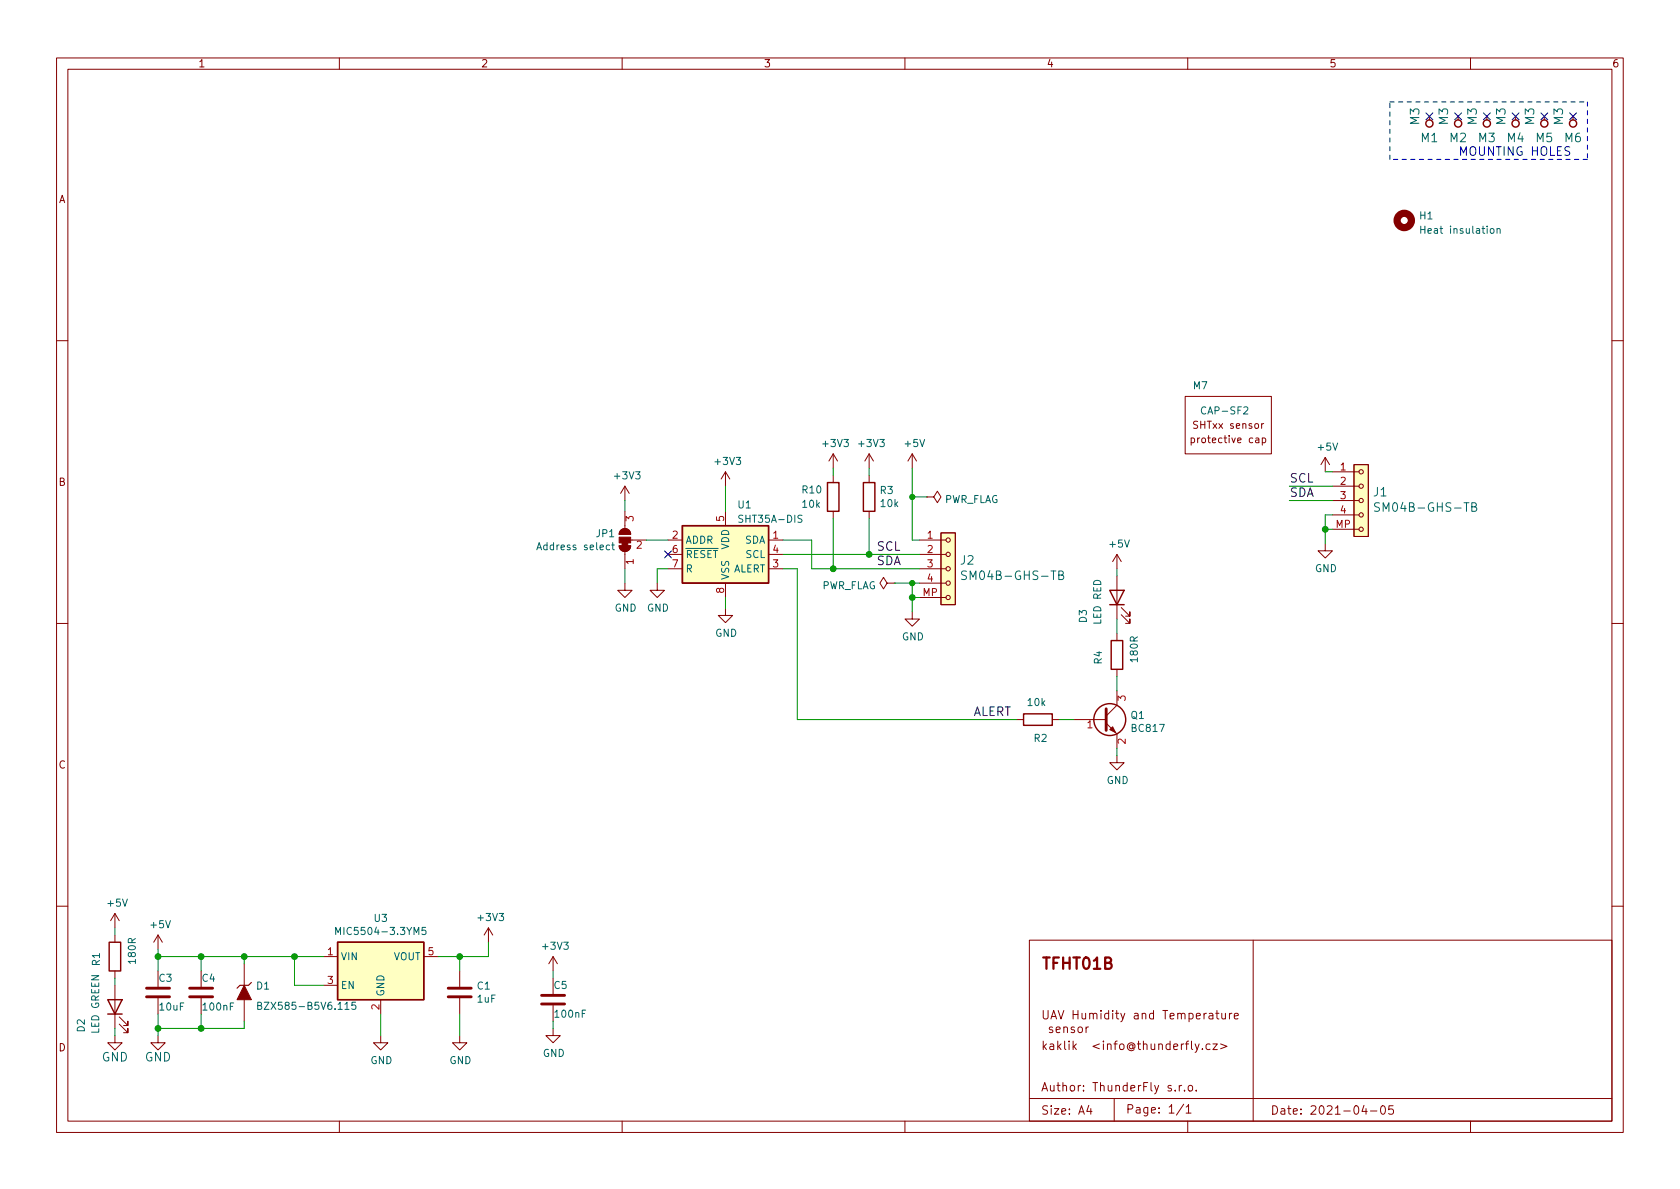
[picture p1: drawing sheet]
<svg xmlns="http://www.w3.org/2000/svg" width="297mm" height="210mm" viewBox="0 0 297 210" stroke-linecap="round" stroke-linejoin="round" font-family="sans-serif">
<g fill="none" stroke="#840000" stroke-width=".18">
<path d="M10 10.2h277v190.1h-277zM12 12.2h273v186.1h-273zM60 10.2v2M110 10.2v2M160 10.2v2M210 10.2v2M260 10.2v2M252.7 20.6v.6M257.8 20.6v.6M262.9 20.6v.6M268 20.6v.6M273 20.6v.6"/>
<path d="M278.1 20.6v.6M10 60.2h2M209.5 70.1h15.3v10.2h-15.3zM210.6 77.5l.4-.1 .2 .3-.1 .5h-.5M210.6 77.4v1.3M223.1 74.9v.9M223.2 77.5l.4-.1 .2 .3-.1 .5h-.5M223.2 77.4v1.3M223.4 74.9l-.3 .2M285 60.2h2M109.5 96.5a1.02 1.02 0 0 0 1 1 1.02 1.02 0 0 0 1-1M109.5 94.5a1.02 1.02 0 0 1 1-1 1.02 1.02 0 0 1 1 1"/>
<path d="M109.5 96.5h2M109.5 94.5h2M110.5 86l-.8 1.2M110.5 86v2.5M110.5 90.4v3.1M110.5 97.5v3.1M110.5 86l.8 1.2M111.5 95.5h2.8M118.1 95.5h2.5M118.1 98h2.5M128.3 83.4v2.6M128.3 90.4v2.6"/>
<path d="M128.3 83.4l-.8 1.3M128.3 83.4l.7 1.3M135.9 95.5h2.5M135.9 98h2.5M147.3 80.3l-.7 1.2M147.3 80.3v2.5M147.3 84.1v1.2M147.3 90.4v1.3M147.3 80.3l.8 1.2M153.7 80.3v2.5M153.7 84.1v1.2M153.7 90.4v1.3"/>
<path d="M153.7 80.3l-.8 1.2M153.7 80.3l.7 1.2M161.3 80.3l-.8 1.2M161.3 80.3v2.5M161.3 80.3l.8 1.2M162.6 95.5h4.7M162.6 98h4.7M163.8 87.9h1.3l.6-1 .7 1-.7 1-.6-1M163.8 87.9h.1M166.4 94.2h2.5v12.7h-2.5zM197.5 98v2.6M197.5 98l-.8 1.3"/>
<path d="M197.5 98l.7 1.3M234.3 96.1v1.3h1.3l-1.3 1.3-1.3-1.3h1.3M234.3 80.9l-.7 1.3M234.3 80.9v2.5M234.3 80.9l.8 1.3M235.6 93.6h4.7M235.6 91.1h4.7M235.6 88.5h4.7M235.6 86h4.7M235.6 83.4h4.7M239.4 82.2h2.5v12.7h-2.5zM10 110.2h2"/>
<path d="M110.5 103.1v1.3h1.3l-1.3 1.3-1.3-1.3h1.3M116.2 103.1v1.3h1.3l-1.3 1.3-1.3-1.3h1.3M118.1 100.6h2.5M128.3 107.6v1.2h1.2l-1.2 1.3-1.3-1.3h1.3M128.3 103.1v2.6M135.9 100.6h2.5M156.8 103.1l-.6-1-.6 1 .6 1 .6-1h1.3M158.1 103.1h.1M161.3 108.2v1.3h1.3l-1.3 1.2-1.3-1.2h1.3M162.6 100.6h4.7M162.6 105.7h4.7M162.6 103.1h4.7"/>
<path d="M197.5 101.8v7.7M197.5 112v1.3M197.5 118.4v1.2M198.2 108.7l1.6 1.5v-.7v.7h-.8M198.2 107.4l1.6 1.6v-.8v.8h-.8M285 110.2h2M179.7 127.2h1.3M186.1 127.2h1.2M189.9 127.2h5.7M195.6 127.9l1.9 1.9v2.5M197.5 133.6v1.3h1.3l-1.3 1.2-1.3-1.2h1.3M197.5 122.2v2.5l-1.9 1.9"/>
<path d="M10 160.2h2M20.3 161.5l-.7 1.3M20.3 161.5v2.6M20.3 165.3v1.3M20.3 171.7v1.3M20.3 174.2v7.7M20.3 161.5l.8 1.3M21.1 179.8l1.5 1.6v-.8v.8h-.8M27.9 165.3v2.6M27.9 171.7v2.8M27.9 176.5v2.8M27.9 165.3l-.7 1.3"/>
<path d="M27.9 165.3l.8 1.3M35.6 171.7v2.8M35.6 176.5v2.8M43.2 170.4v3.8M43.2 176.8v3.8M57.1 169.2h2.6M57.1 174.2h2.6M67.3 176.8v2.5M74.9 169.2h2.6M81.3 171.7v2.8M81.3 176.5v2.8M86.4 164.1l-.8 1.2"/>
<path d="M86.4 164.1v2.5M86.4 164.1l.7 1.2M97.8 169.2v2.5M97.8 173v2.8M97.8 177.8v2.8M97.8 169.2l-.8 1.2M97.8 169.2l.8 1.2M182 166.3h103v32h-103zM184.5 178.7v1.2l.2 .3 .5-.1 .1-.2v-1.2M186 179.8h.7M187.1 178.7l.5 1.5 .5-1.5M189.7 178.7v1.5"/>
<path d="M189.7 179.4h.9M190.6 178.7v1.5M191.3 179.2l.1 .9 .3 .1 .3-.2M192 179.2v1M192.7 179.3l.2-.1 .3 .1 .1 .9M192.7 179.2v1M193.3 179.4l.2-.2 .4 .1 .1 .9M194.7 178.7v.1M194.7 179.2v1M196 179.3l-.4-.1-.3 .3v.4l.2 .2h.5M196 178.7v1.5M196.7 178.7v.1"/>
<path d="M196.7 179.2v1M197.2 179.2h.6M197.5 178.7v1.3l.3 .2M198.2 179.2l.3 1M198.9 179.2l-.5 1.3-.2 .2M200.6 179.3h.6v.9M201.2 179.5l-.5 .1a.29 .29 0 0 0-.2 .3 .29 .29 0 0 0 .2 .3l.5-.1M202 179.3l.2-.1 .3 .1 .1 .9M202 179.2v1M204 179.3l-.5-.1-.3 .3v.4l.2 .2h.6M204 178.7v1.5M205.6 178.7h.9"/>
<path d="M206 178.7v1.5M206.9 179.7l.7-.2-.1-.2-.4-.1-.2 .2 .1 .7h.5M208.2 179.3l.3-.1 .3 .1 .1 .9M208.2 179.2v1M208.9 179.4l.2-.2 .4 .1v.9M210.2 179.3l.5-.1 .3 .3v.4l-.2 .2h-.6M210.2 179.2v1.5M211.5 179.7l.7-.2v-.2l-.5-.1-.2 .2 .1 .7h.6M212.9 179.2v1M213.3 179.2l-.3 .1-.1 .2M213.8 179.3h.6l.1 .9M214.5 179.5l-.5 .1a.29 .29 0 0 0-.3 .3 .29 .29 0 0 0 .3 .3l.5-.1"/>
<path d="M215 179.2h.5M215.2 178.7v1.3l.3 .2M216 179.2l.1 .9 .4 .1 .2-.2M216.7 179.2v1M217.4 179.2v1M217.8 179.2l-.3 .1-.1 .2M218.2 179.7l.8-.2-.1-.2-.4-.1-.3 .2 .1 .7h.6M221.6 166.3v32M285 160.2h2M20.3 183.1v1.3h1.3l-1.3 1.3-1.3-1.3h1.3M21.1 181.1l1.5 1.5v-.7v.7h-.8M27.9 183.1v1.3h1.3l-1.3 1.3-1.2-1.3h1.2"/>
<path d="M60 198.3v2M67.3 183.1v1.3h1.3l-1.3 1.3-1.3-1.3h1.3M81.3 183.1v1.3h1.2l-1.2 1.3-1.3-1.3h1.3M97.8 181.9v1.2h1.3l-1.3 1.3-1.3-1.3h1.3M110 198.3v2M160 198.3v2M182 194.3h103M185.8 180.2l.5-1.5 .5 1.5M186.1 181.7l-.4-.1-.2 .2 .1 .2 .5 .2v.3h-.6M186.7 182.1l.8-.1-.1-.3-.4-.1-.3 .2 .1 .7h.6M188.1 181.7l.2-.1 .4 .1v.9M188.1 181.6v1"/>
<path d="M190 181.7l-.4-.1-.2 .2 .1 .2 .5 .2v.3h-.6M190.7 181.7l.4-.1 .3 .3v.4l-.3 .3-.4-.1-.1-.2v-.4zM192 181.6v1M192.5 181.6l-.3 .1-.2 .2M192.5 195.5l-.4 1h1M192.9 196v1M197 194.3v4M207.8 192.8v.1M208.5 191.9v1M208.9 191.9l-.3 .1-.1 .2M209.3 195.3l-1.3 1.9M209.4 192.8v.1"/>
<path d="M209.7 195.8l.4-.5v1.5M209.7 196.8h.9M210 198.3v2M210.2 192l.4-.1 .3 .3v.4l-.3 .3h-.4l-.1-.3v-.4zM210.7 184.1v1.3l.2 .2M211.3 184.6l.4 1M211.5 192.8v.1M212 184.6l-.5 1.4-.2 .1M212.6 185.5v.1M214 184.7l-.5-.1-.3 .3v.4l.2 .2h.6M214.5 184.6h.7l-.7 1h.7M215.8 184.6l1.2 .4-1.2 .5"/>
<path d="M241.2 195.5l-.4 1h.9M241.5 196v1M242.3 196.5h1.2M244.3 195.6l.2-.1a.81 .81 0 0 1 .5 .7 .81 .81 0 0 1-.3 .8h-.1a.81 .81 0 0 1-.6-.6 .81 .81 0 0 1 .3-.8zM246.3 195.5h-.7l-.1 .7 .2-.1 .5 .1 .2 .2-.1 .5-.2 .1-.6-.1M260 198.3v2"/>
<circle cx="167.6" cy="98" r=".38"/>
<circle cx="167.6" cy="95.5" r=".38"/>
<circle cx="240.7" cy="83.4" r=".38"/>
<circle cx="240.7" cy="91.1" r=".38"/>
<circle cx="240.7" cy="93.6" r=".38"/>
<circle cx="240.7" cy="88.5" r=".38"/>
<circle cx="240.7" cy="86" r=".38"/>
<circle cx="167.6" cy="105.7" r=".38"/>
<circle cx="167.6" cy="103.1" r=".38"/>
<circle cx="167.6" cy="100.6" r=".38"/>
</g>
<g fill="#ffffc2" stroke="#ffffc2" stroke-width=".18">
<path d="M120.6 93h15.3v10.1h-15.3z"/>
<path d="M239.4 82.2h2.5v12.7h-2.5z"/>
<path d="M166.4 94.2h2.5v12.7h-2.5z"/>
<path d="M59.7 166.6h15.2v10.2h-15.2z"/>
</g>
<g fill="none" stroke="#840000" stroke-width=".25">
<path d="M120.6 93h15.3v10.1h-15.3zM146.3 85.3h2v5.1h-2zM152.7 85.3h2v5.1h-2zM196.2 104.4h2.6l-1.3 2.5zM196.2 106.9h2.6M196.5 113.3h2v5.1h-2zM181 126.2h5.1v2.1h-5.1zM19 176.8h2.6l-1.3 2.5zM19 179.3h2.6M19.3 166.6h2v5.1h-2zM59.7 166.6h15.2v10.2h-15.2z"/>
<circle cx="252.7" cy="21.8" r=".63"/>
<circle cx="257.8" cy="21.8" r=".63"/>
<circle cx="262.9" cy="21.8" r=".63"/>
<circle cx="268" cy="21.8" r=".63"/>
<circle cx="273" cy="21.8" r=".63"/>
<circle cx="278.1" cy="21.8" r=".63"/>
<circle cx="196.2" cy="127.2" r="2.82"/>
</g>
<path d="M195.6 125.3v3.9M25.9 176.3h4.1M25.9 174.7h4.1M33.5 176.3h4.1M33.5 174.7h4.1M79.2 176.3h4.1M79.2 174.7h4.1M95.8 177.5h4M95.8 176h4" fill="none" stroke="#840000" stroke-width=".51"/>
<g fill="#840000" stroke="#840000" stroke-width=".18">
<path d="M196.7 128.5l.5 1-1-.5z"/>
<path d="M110 96h1v.5h-1z"/>
<path d="M109.5 96.5h2a1.02 1.02 0 0 1-1 1 1.02 1.02 0 0 1-1-1z"/>
<path d="M109.5 95h2v1h-2z"/>
<path d="M109.8 93.8a1.02 1.02 0 0 1 1.1-.3 1.02 1.02 0 0 1 .6 1h-2z"/>
<path d="M43.2 174.2l1.2 2.6h-2.5z"/>
</g>
<g fill="none" stroke="#006464" stroke-width=".18">
<path d="M251.2 40v1.3M251.2 40.6h.7M263.5 40.5l.2-.1 .4 .1v.5l-.1 .2-.3 .1-.2-.2zM264.7 40.5l.2-.1 .3 .1v.8M264.7 40.4v.9M107.8 96.4h-.4l-.2 .2 .1 .6h.5M108.2 96.4h.4M108.3 96v1l.3 .2M243.9 89l-.6-.1-.3 .3 .2 .4 .6 .2v.5l-.2 .1-.6-.1M260.2 89.6h.5l.3-.1v-.3l-.1-.2-.7-.1v1.5h.6l.3-.3a.4 .4 0 0 0-.4-.5M170.9 101h-.6l-.3 .3 .2 .3 .6 .3v.4l-.2 .2-.6-.1M187.2 101.7l.7-.1 .1-.2-.1-.4h-.7v1.5h.6l.3-.3a.4 .4 0 0 0-.4-.5"/>
<path d="M45.6 177.8h.5l.1-.2v-.3l-.6-.1v1.3h.5l.1-.1 .1-.3-.3-.3M59.4 165.3v-1.3l.4 .9 .4-.9v1.3M62.9 177.2h-.6l-.1 .6 .2-.1 .4 .1 .1 .2v.4l-.2 .1-.5-.1M75.3 164h-.6l-.1 .6 .2-.1h.4l.1 .2v.4l-.2 .2-.5-.2"/>
</g>
<path d="M44.4 173.7l-.5 .5h-1.5l-.5 .5" fill="none" stroke="#840000" stroke-width=".2"/>
<circle cx="248.3" cy="39" r="1.27" fill="none" stroke="#840000" stroke-width="1.3"/>
<path d="M245.7 18h35M280.7 18v10.2M245.7 28.2v-10.2M280.7 28.2h-35" fill="none" stroke="#0000c2" stroke-width=".18" stroke-dasharray=".8 .8"/>
<g fill="none" stroke="#009600" stroke-width=".18">
<path d="M110.5 88.5v1.9M114.3 95.5h3.8M128.3 86v4.4M138.4 95.5h5.1v5.1h19.1M138.4 98h24.2M147.3 82.8v1.3M147.3 91.7v8.9M153.7 82.8v1.3M153.7 91.7v6.3M161.3 87.9h2.5M161.3 82.8v12.7h1.3M228 88.5h7.6"/>
<path d="M228 86h7.6M234.3 83.4h1.3M234.3 93.6h1.3M235.6 91.1h-1.3v5M110.5 100.6v2.5M118.1 100.6h-1.9v2.5M128.3 105.7v1.9M138.4 100.6h2.6v26.6h38.7M158.1 103.1h4.5M161.3 103.1v5.1M161.3 105.7h1.3M197.5 100.6v1.2"/>
<path d="M197.5 109.5v2.5M197.5 119.6v2.6M187.3 127.2h2.6M197.5 132.3v1.3M20.3 164.1v1.2M20.3 173v1.2M27.9 167.9v3.8M27.9 179.3v3.8M27.9 169.2h29.2M35.6 169.2v2.5M35.6 179.3v2.6M43.2 169.2v1.2"/>
<path d="M52.1 169.2v5h5M67.3 179.3v3.8M81.3 169.2v2.5M81.3 179.3v3.8M86.4 166.6v2.6h-8.9M97.8 171.7v1.3M20.3 181.9v1.2M43.2 180.6v1.3h-15.3M97.8 180.6v1.3"/>
</g>
<g fill="none" stroke="#000084" stroke-width=".18">
<path d="M252.1 20l1.2 1.2M253.3 20l-1.2 1.2M257.2 20l1.2 1.2M258.4 20l-1.2 1.2M262.3 20l1.2 1.2M263.5 20l-1.2 1.2M267.4 20l1.2 1.2M268.6 20l-1.2 1.2M272.4 20l1.3 1.2M273.7 20l-1.3 1.2M277.5 20l1.2 1.2M278.7 20l-1.2 1.2"/>
<path d="M117.5 97.4l1.2 1.2M118.7 97.4l-1.2 1.2"/>
</g>
<g fill="#009600" stroke="#009600" stroke-width=".18">
<circle cx="234.3" cy="93.6" r=".51"/>
<circle cx="153.7" cy="98" r=".51"/>
<circle cx="147.3" cy="100.6" r=".51"/>
<circle cx="81.3" cy="169.2" r=".51"/>
<circle cx="161.3" cy="103.1" r=".46"/>
<circle cx="161.3" cy="87.9" r=".46"/>
<circle cx="161.3" cy="105.7" r=".51"/>
<circle cx="27.9" cy="169.2" r=".51"/>
<circle cx="52.1" cy="169.2" r=".51"/>
<circle cx="27.9" cy="181.9" r=".51"/>
<circle cx="35.6" cy="181.9" r=".51"/>
<circle cx="43.2" cy="169.2" r=".51"/>
<circle cx="35.6" cy="169.2" r=".51"/>
</g>
<text font-size="2.8" fill="#840000" x="184" y="171.4">TFHT01B</text>
<g font-size="2.1" fill="#006464">
<text x="251" y="22" transform="rotate(-90 251 22)">M3</text>
<text x="256" y="22" transform="rotate(-90 256 22)">M3</text>
<text x="261.1" y="22" transform="rotate(-90 261.1 22)">M3</text>
<text x="266.2" y="22" transform="rotate(-90 266.2 22)">M3</text>
<text x="271.3" y="22" transform="rotate(-90 271.3 22)">M3</text>
<text x="276.4" y="22" transform="rotate(-90 276.4 22)">M3</text>
<text x="251.3" y="25.1">M1</text>
<text x="256.3" y="25.1">M2</text>
<text x="261.4" y="25.1">M3</text>
<text x="266.5" y="25.1">M4</text>
<text x="271.6" y="25.1">M5</text>
<text x="276.7" y="25.1">M6</text>
<text x="242.9" y="87.8">J1</text>
<text x="244.1" y="90.5">SM04B-GHS-TB</text>
<text x="169.8" y="99.8">J2</text>
<text x="171.1" y="102.6">SM04B-GHS-TB</text>
<text x="18" y="187.7">GND</text>
<text x="25.6" y="187.7">GND</text>
</g>
<text font-size="2.1" fill="#0000c2" x="257.8" y="27.5">MOUNTING HOLES</text>
<g font-size="2.1" fill="#0f0f0f">
<text x="228" y="85.3">SCL</text>
<text x="228" y="87.9">SDA</text>
<text x="154.9" y="99.9">SDA</text>
<text x="154.9" y="97.4">SCL</text>
<text x="172.1" y="126.6">ALERT</text>
</g>
<g font-size="2.1" fill="#840000">
<text x="184" y="185.7">kaklik &lt;info@thunderfly.cz&gt;</text>
<text x="184" y="193">Author: ThunderFly s.r.o.</text>
<text x="184" y="197.1">Size: A4</text>
<text x="199" y="196.9">Page: 1/1</text>
<text x="224.6" y="197.1">Date: 2021-04-05</text>
</g>
<g font-size="1.8" fill="#840000">
<text x="35" y="11.9">1</text>
<text x="85" y="11.9">2</text>
<text x="135" y="11.9">3</text>
<text x="185" y="11.9">4</text>
<text x="235" y="11.9">5</text>
<text x="285" y="11.9">6</text>
<text x="10.3" y="35.9">A</text>
<text x="211.3" y="75.8">SHTxx sensor</text>
<text x="211.2" y="78.4">protective cap</text>
<text x="10.3" y="85.9">B</text>
<text x="10.3" y="135.9">C</text>
<text x="10.3" y="185.9">D</text>
</g>
<g font-size="1.8" fill="#006464">
<text x="251" y="38.8">H1</text>
<text x="251.9" y="41.3">Heat insulation</text>
<text x="211" y="68.8">M7</text>
<text x="212.7" y="73.3">CAP-SF2</text>
<text x="126.6" y="82.2">+3V3</text>
<text x="145.6" y="79">+3V3</text>
<text x="152" y="79">+3V3</text>
<text x="160.1" y="79">+5V</text>
<text x="233.1" y="79.7">+5V</text>
<text x="108.8" y="84.8">+3V3</text>
<text x="130.5" y="89.9">U1</text>
<text x="141.9" y="87.2">R10</text>
<text x="141.9" y="89.8">10k</text>
<text x="155.6" y="87.3">R3</text>
<text x="155.8" y="89.7">10k</text>
<text x="166.8" y="88.9">PWR_FLAG</text>
<text x="105.5" y="95">JP1</text>
<text x="131" y="92.4">SHT35A-DIS</text>
<text x="95.5" y="97.3">Address select</text>
<text x="121.2" y="96.1">ADDR</text>
<text x="121.2" y="98.7">~{RESET}</text>
<text x="121.2" y="101.2">R</text>
<text x="128.9" y="97.2" transform="rotate(-90 128.9 97.2)">VDD</text>
<text x="129.5" y="101.2">ALERT</text>
<text x="131.6" y="96.1">SDA</text>
<text x="131.8" y="98.7">SCL</text>
<text x="196.3" y="96.8">+5V</text>
<text x="232.5" y="101.2">GND</text>
<text x="128.9" y="102.6" transform="rotate(-90 128.9 102.6)">VSS</text>
<text x="145.2" y="104.2">PWR_FLAG</text>
<text x="108.7" y="108.1">GND</text>
<text x="114.4" y="108.1">GND</text>
<text x="126.4" y="112.6">GND</text>
<text x="159.5" y="113.2">GND</text>
<text x="192.2" y="110.1" transform="rotate(-90 192.2 110.1)">D3</text>
<text x="194.7" y="110.3" transform="rotate(-90 194.7 110.3)">LED RED</text>
<text x="194.8" y="117.4" transform="rotate(-90 194.8 117.4)">R4</text>
<text x="201.2" y="116.9" transform="rotate(-90 201.2 116.9)">180R</text>
<text x="181.8" y="124.8">10k</text>
<text x="182.8" y="131.2">R2</text>
<text x="200" y="127.1">Q1</text>
<text x="200.2" y="129.4">BC817</text>
<text x="195.6" y="138.6">GND</text>
<text x="19.1" y="160.3">+5V</text>
<text x="26.7" y="164.1">+5V</text>
<text x="60.4" y="165.3">MIC5504-3.3YM5</text>
<text x="66.2" y="163">U3</text>
<text x="84.7" y="162.9">+3V3</text>
<text x="96.1" y="167.9">+3V3</text>
<text x="17.7" y="170.7" transform="rotate(-90 17.7 170.7)">R1</text>
<text x="24" y="170.3" transform="rotate(-90 24 170.3)">180R</text>
<text x="28.1" y="173.6">C3</text>
<text x="35.7" y="173.6">C4</text>
<text x="60.2" y="169.8">VIN</text>
<text x="69.5" y="169.8">VOUT</text>
<text x="28.3" y="178.7">10uF</text>
<text x="36" y="178.7">100nF</text>
<text x="45.4" y="175">D1</text>
<text x="46.7" y="178.6">BZX585-B5V6.115</text>
<text x="60.2" y="174.9">EN</text>
<text x="67.9" y="176.3" transform="rotate(-90 67.9 176.3)">GND</text>
<text x="84.4" y="175">C1</text>
<text x="84.4" y="177.3">1uF</text>
<text x="98" y="174.9">C5</text>
<text x="98.2" y="180">100nF</text>
<text x="15" y="182.5" transform="rotate(-90 15 182.5)">D2</text>
<text x="17.5" y="182.7" transform="rotate(-90 17.5 182.7)">LED GREEN</text>
<text x="65.5" y="188.2">GND</text>
<text x="79.4" y="188.2">GND</text>
<text x="96" y="186.9">GND</text>
</g>
<g font-size="1.8" fill="#a90000">
<text x="237" y="83.2">1</text>
<text x="237" y="85.7">2</text>
<text x="237" y="88.3">3</text>
<text x="112" y="92.2" transform="rotate(-90 112 92.2)">3</text>
<text x="118.9" y="95.2">2</text>
<text x="128" y="92.2" transform="rotate(-90 128 92.2)">5</text>
<text x="136.7" y="95.2">1</text>
<text x="164" y="95.2">1</text>
<text x="236.2" y="93.3">MP</text>
<text x="237" y="90.8">4</text>
<text x="112" y="99.8" transform="rotate(-90 112 99.8)">1</text>
<text x="112.5" y="97">2</text>
<text x="118.9" y="97.8">6</text>
<text x="118.9" y="100.3">7</text>
<text x="136.7" y="100.3">3</text>
<text x="136.7" y="97.8">4</text>
<text x="164" y="97.8">2</text>
<text x="164" y="100.3">3</text>
<text x="128" y="104.9" transform="rotate(-90 128 104.9)">8</text>
<text x="163.1" y="105.4">MP</text>
<text x="164" y="102.9">4</text>
<text x="199" y="123.9" transform="rotate(-90 199 123.9)">3</text>
<text x="192.2" y="128.8">1</text>
<text x="199" y="131.6" transform="rotate(-90 199 131.6)">2</text>
<text x="57.9" y="168.9">1</text>
<text x="57.9" y="174">3</text>
<text x="75.7" y="168.9">5</text>
<text x="67.1" y="178.5" transform="rotate(-90 67.1 178.5)">2</text>
</g>
</svg>
